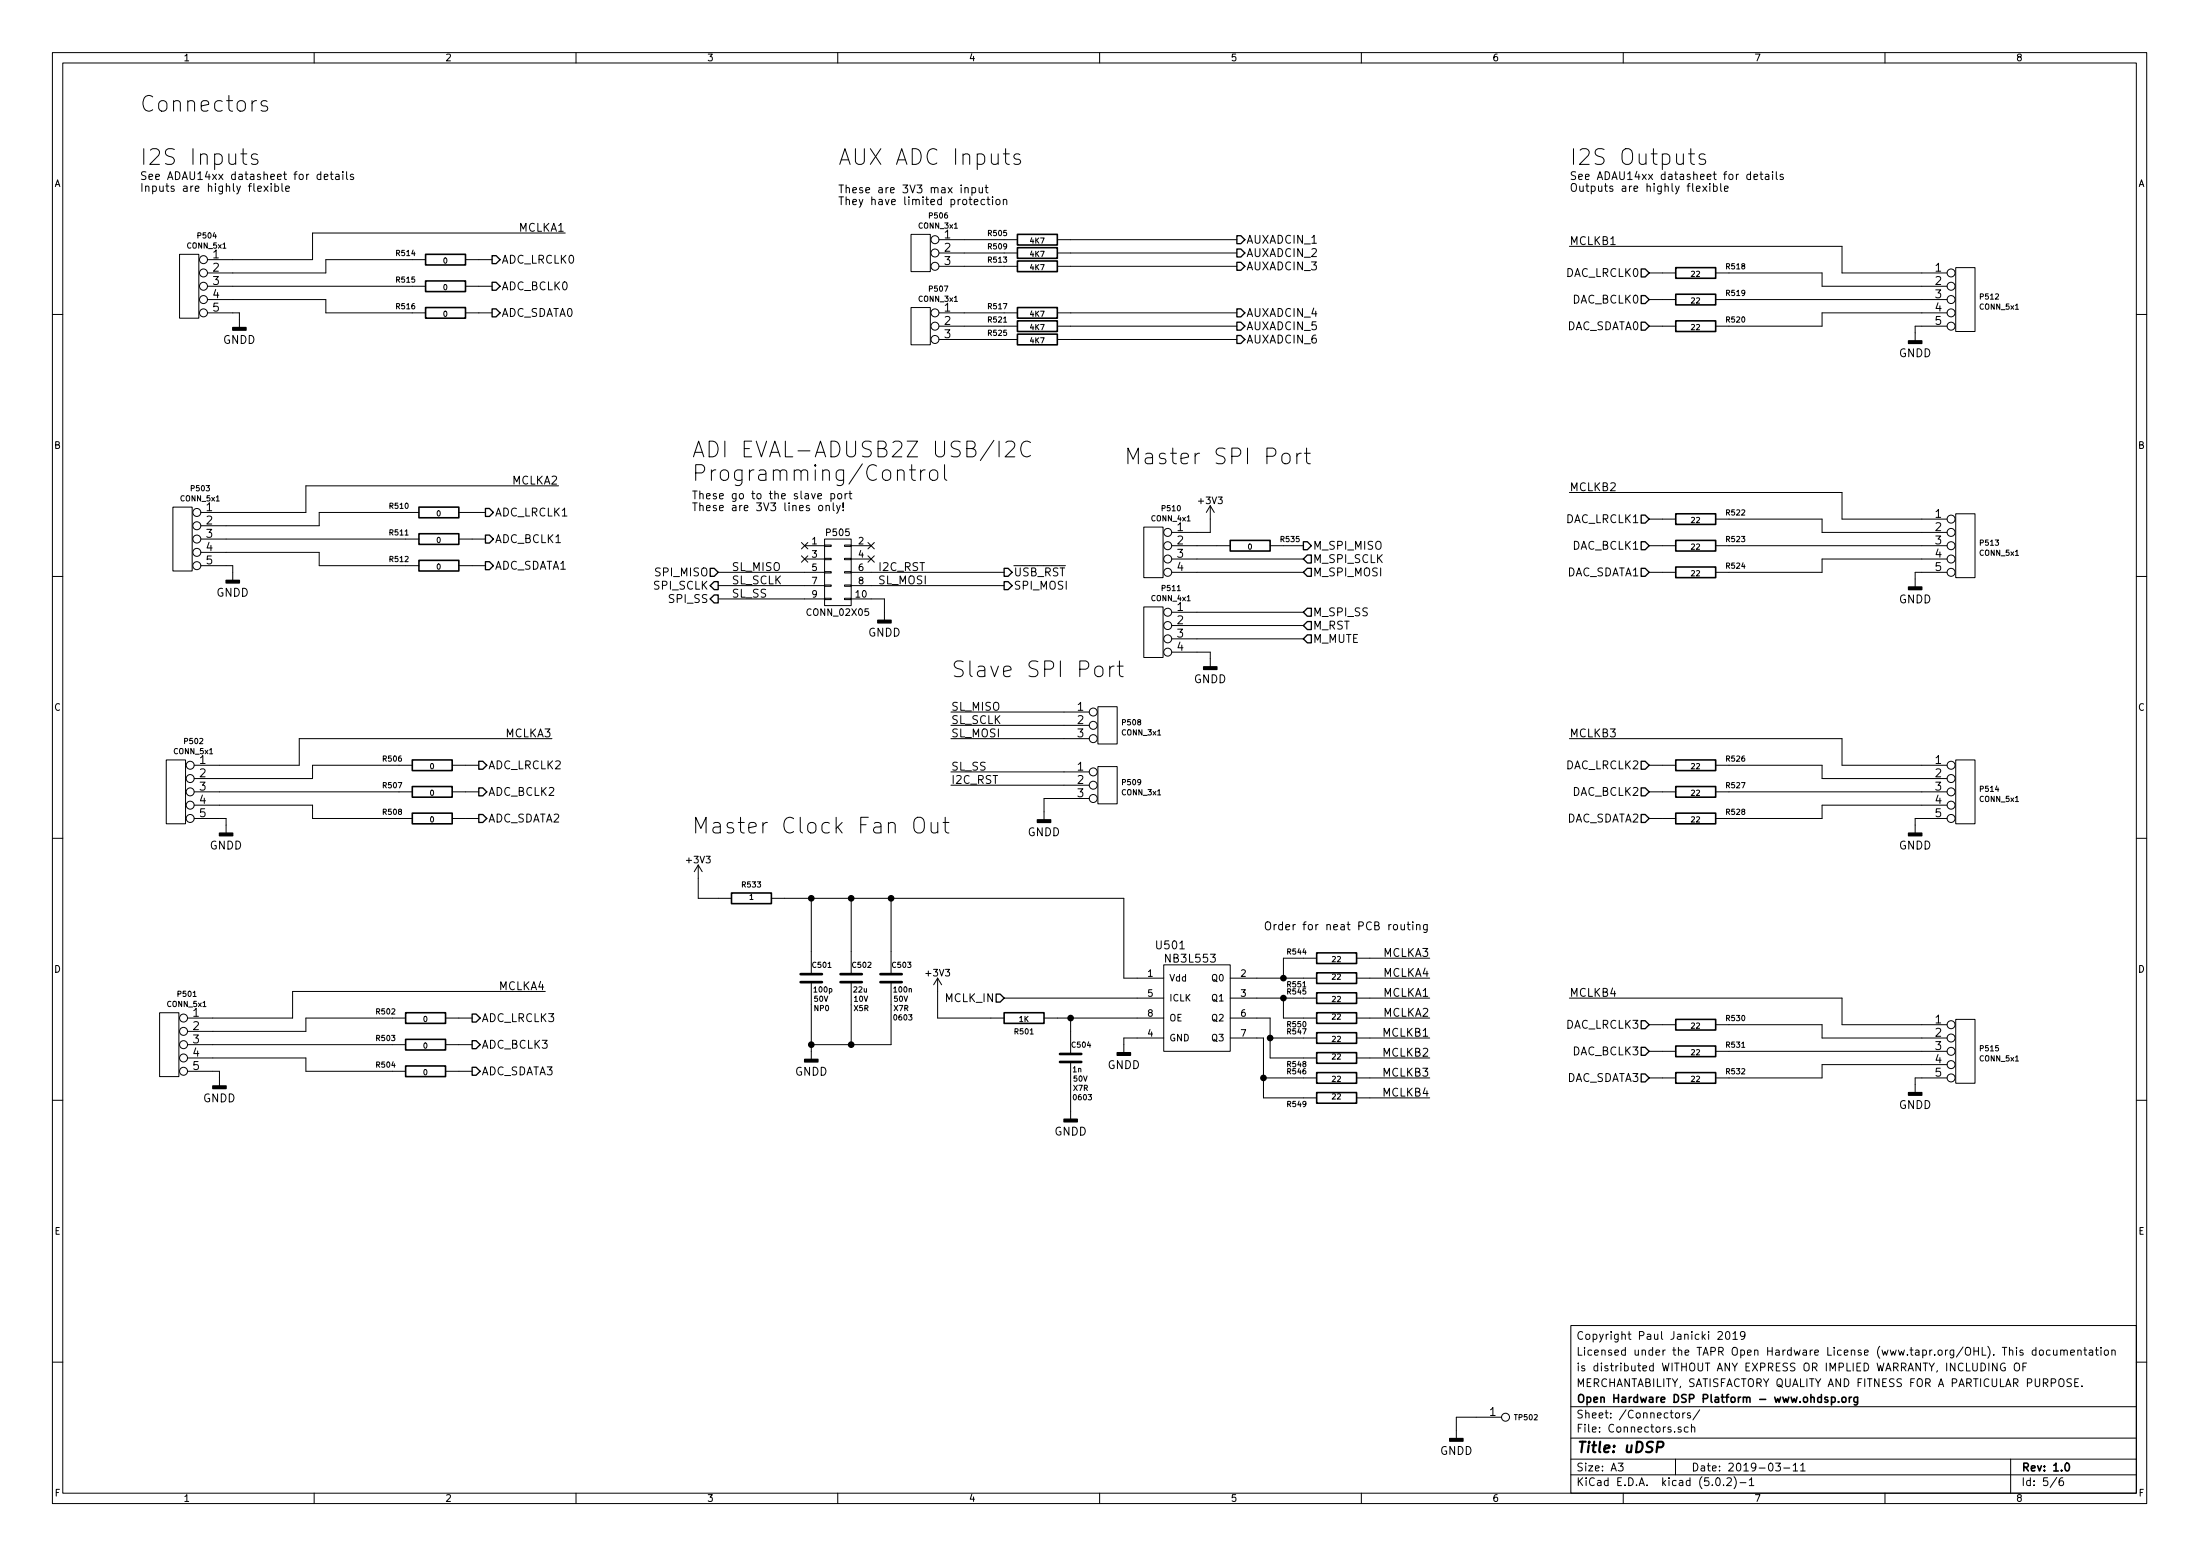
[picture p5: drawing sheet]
<svg xmlns="http://www.w3.org/2000/svg" width="420mm" height="297mm" viewBox="0 0 420 297" stroke-linecap="round" stroke-linejoin="round" font-family="sans-serif">
<g fill="none" stroke="#000" stroke-width=".19">
<path d="M10 10h400v277h-400zM12 12h396v273.1h-396zM51 19.4l-.7-.2-.3 .2-.1 .2 .1 .5 1 .3 .1 .2-.1 .5-.3 .1h-.6l-.2-.1M60 10v2M110 10v2M160 10v2M210 10v2M260 10v2M310 10v2M360 10v2M46 29.4h1.1M46.4 28.4v2.5l.2 .3 .5 .2"/>
<path d="M49.1 29.5a.7 .7 0 0 0-1.1 .3l.1 .4 1 .3 .2 .3-.2 .4-.3 .2h-.5l-.3-.2M49.2 36l.7-.1v-.3l-.5-.1-.2 .2 .1 .8h.6M50.4 35.5l.8 1M51.2 35.5l-.8 1M51.8 35v.2M51.8 35.5v1M52.5 35.6l.4-.1 .3 .3-.1 .7h-.6M52.5 35v1.5M53.8 35v1.3l.3 .2M54.6 36l.7-.1-.1-.3-.4-.1-.2 .2v.8h.6M61.3 33.3h-.5l-.2 .3 .1 .6h.6M61.3 32.8v1.5"/>
<path d="M61.9 33.8l.7-.2v-.3h-.5l-.2 .2 .1 .7h.6M63.1 33.3h.5M63.3 32.8v1.2l.3 .3M64.1 33.3h.6l.1 1M64.8 33.6l-.5 .1-.2 .2 .2 .4 .5-.1M65.5 32.8v.1M65.5 33.3v1M66.2 32.8v1.2l.2 .3M67.5 33.3a.36 .36 0 0 0-.6 .2l.1 .2 .6 .3-.3 .3-.4-.1M184.3 36l.2-.2 .3 .1 .1 .9M184.3 35.8v1M185.6 35.9l.5-.1 .2 .3-.1 .6h-.6"/>
<path d="M185.6 35.8v1.5M186.1 38.6l.7-.2-.1-.3h-.4l-.2 .2v.7h.6M187 35.8l.1 .9 .3 .1 .2-.1M187.6 35.8v1M188.1 38.1h-.5l-.2 .3 .1 .6h.6M188.1 35.8h.6M188.3 35.3v1.3l.4 .2M188.5 38.1h.6M188.7 37.6v1.2l.4 .3M189.6 37.6v.1M189.6 38.1v1M190.3 38.1h.4l.3 .3v.4l-.3 .3-.4-.1-.1-.2z"/>
<path d="M191.6 38.2l.1-.1a.36 .36 0 0 1 .6 .2v.8M191.6 29.4h1.2M191.6 38.1v1M192 28.4v2.5l.2 .3 .6 .2M194.8 29.5l-.7-.1-.5 .4 .2 .4 1 .3 .1 .3-.1 .4-.3 .2h-.6l-.3-.2M322.5 29.4h1.1M322.9 28.4v2.5l.1 .3 .6 .2M324 36l.7-.1-.1-.3-.4-.1-.2 .2 .1 .8h.5M325.2 35.5l.8 1M325.6 29.5l-.7-.1-.3 .1-.1 .3 .1 .4 1 .3 .2 .3-.2 .4-.3 .2h-.5l-.3-.2M326 35.5l-.8 1M326.5 35v.2"/>
<path d="M326.5 35.5v1M327.3 35.6l.4-.1 .3 .3-.2 .7h-.5M327.3 35v1.5M328.6 35v1.3l.2 .2M329.3 36l.7-.1v-.3l-.5-.1-.2 .2 .1 .8h.6M334.3 33.3h-.4l-.3 .3 .2 .6h.5M334.3 32.8v1.5M335 33.8l.7-.2-.1-.3h-.4l-.2 .2v.7h.6M336.1 33.3h.6M336.3 32.8v1.2l.4 .3M337.2 33.3h.5l.1 1M337.8 33.6l-.5 .1-.2 .2 .2 .4 .5-.1"/>
<path d="M338.5 32.8v.1M338.5 33.3v1M339.2 32.8v1.2l.3 .3M340.5 33.3a.36 .36 0 0 0-.5 .2v.2l.6 .3-.2 .3-.4-.1M34.3 48.6h3.7v12.1h-3.7zM39.6 59.7h6.1v2.8M39.6 57.2h22.6v2.5h19.1M39.6 54.6h41.7M81.3 49.6h-19.1v2.5h-22.6M88.9 59.7h5.1M88.9 54.6h5.1M88.9 49.6h5.1"/>
<path d="M107.9 44.5h-48.2v5.1h-20.1M174 44.7h3.7v7.2h-3.7zM174 58.7h3.7v7.1h-3.7zM179.3 59.7h15M179.3 50.8h15M179.3 48.3h15M179.3 45.8h15M201.9 59.7h34.3M201.9 50.8h34.3M201.9 48.3h34.3M201.9 45.8h34.3M299.7 47h52.1v5.1h20.1"/>
<path d="M315 52.1h5M315 57.2h5M327.7 52.1h20.3v2.5h23.9M327.7 57.2h44.2M371.9 59.7h-23.9v2.6h-20.3M373.5 51.1h3.7v12.2h-3.7zM10 60h2M179.3 62.3h15M179.3 64.8h15M201.9 62.3h34.3M201.9 64.8h34.3M315 62.3h5"/>
<path d="M371.9 62.3h-6.1v2.8M408 60h2M33 96.8h3.7v12.2h-3.7zM80 97.8h-19v2.6h-22.6M87.6 97.8h5.1M106.7 92.7h-48.3v5.1h-20M156.4 96.6l.2-.1 .4 .1 .1 .6-.1 .2-.4 .1-.2-.2zM157.8 96.6l.2-.1 .3 .1 .1 .9M157.8 96.5v1M158.7 94.3l.4-.1 .3 .3-.1 .7h-.6M158.7 94.2v1.5M159.1 96v1.3l.2 .2"/>
<path d="M159.8 96.5l.3 1M160 94.4l.2-.2 .4 .1 .2 .2-.2 .7h-.4l-.2-.1zM160.5 96.5l-.5 1.4-.2 .1M161 97.3v.2M161 96v.9M161.4 94.2v1M161.8 94.2l-.3 .1-.1 .2M162.3 93.7v1.3l.4 .2M173.7 89.7h1.1M174.1 88.7v2.6l.1 .3 .6 .1M175.8 89.7v2M176.7 89.7a.77 .77 0 0 0-.9 .6"/>
<path d="M177.7 90a.81 .81 0 0 1 .8-.3 .81 .81 0 0 1 .6 .6v.8a.81 .81 0 0 1-.8 .6 .81 .81 0 0 1-.8-.6v-.8zM180.4 88.7v2.6l.1 .3 .3 .1M190.8 84.2v3M192.1 84.5l.4-.3h.7a.8 .8 0 0 1 .4 1.3l-1.7 1.7h1.9M196.8 84.5a1.12 1.12 0 0 0-1.3-.2 1.12 1.12 0 0 0-.6 1.2 1.26 1.26 0 0 0 .4 1.3 1.26 1.26 0 0 0 1.3 .3l.2-.2M231.1 96.6v5h-7.3M231.1 96.6l-.7 1.2M231.1 96.6l.8 1.2M245 86.8a.81 .81 0 0 1 .8-.3 .81 .81 0 0 1 .6 .6v.8a.81 .81 0 0 1-.8 .7 .81 .81 0 0 1-.8-.7v-.8zM247.7 86.5v2M248.5 86.5a.77 .77 0 0 0-.8 .6M249.1 86.5h1.1"/>
<path d="M249.5 85.5v2.6l.2 .3 .5 .1M299.7 94h52.1v5.1h20.1M315 99.1h5M327.7 99.1h20.3v2.5h23.9M373.5 98.1h3.7v12.2h-3.7zM10 110h2M38.4 108h6v2.8M38.4 105.4h22.6v2.6h19M38.4 102.9h41.6M87.6 108h5.1M87.6 102.9h5.1M137.2 109.3h20.3"/>
<path d="M137.2 111.8h20.3M137.2 114.3h20.3M153.1 103.6l1.2 1.2M153.1 106.1l1.2 1.2M153.7 106.7h3.8M153.7 104.2h3.8M154.3 103.6l-1.2 1.2M154.3 106.1l-1.2 1.2M157.5 114.2h1.2v.3h-1.2zM157.5 111.7h1.2v.2h-1.2zM157.5 109.1h1.2v.3h-1.2zM157.5 106.6h1.2v.2h-1.2z"/>
<path d="M157.5 104h1.2v.3h-1.2zM157.5 102.9h5.1v12.7h-5.1zM161.3 114.2h1.3v.3h-1.3zM161.3 111.7h1.3v.2h-1.3zM161.3 109.1h1.3v.3h-1.3zM161.3 106.6h1.3v.2h-1.3zM161.3 104h1.3v.3h-1.3zM162.6 114.3h6.3v4.1M162.6 109.3h29.2M162.6 106.7h3.8M162.6 104.2h3.8M162.6 111.8h29.2"/>
<path d="M165.8 106.1l1.2 1.2M165.8 103.6l1.2 1.2M167 106.1l-1.2 1.2M167 103.6l-1.2 1.2M218.4 115.9h3.7v9.6h-3.7zM218.4 100.6h3.7v9.7h-3.7zM223.8 109.3h25.1M223.8 106.7h25.1M223.8 104.2h11.1M223.8 116.9h25.1M223.8 119.4h25.1M242.6 104.2h6.3"/>
<path d="M315 109.3h5M315 104.2h5M327.7 104.2h44.2M371.9 109.3h-6.1v2.8M371.9 106.7h-23.9v2.6h-20.3M408 110h2M181.6 135.9h26.4M181.6 138.5h26.4M209.2 127.4a.81 .81 0 0 1 .8-.3 .81 .81 0 0 1 .6 .6v.9a.81 .81 0 0 1-.7 .6 .81 .81 0 0 1-.8-.6v-.9zM209.7 134.9h3.7v7.1h-3.7zM211.9 127.2v2M212.8 127.2a.77 .77 0 0 0-.9 .5"/>
<path d="M213.4 127.2h1.1M213.8 126.2v2.5l.1 .3 .6 .2M223.8 122h25.1M223.8 124.5h7.3v2.8M31.7 145.1h3.7v12.2h-3.7zM37.1 156.2h6.1v2.8M37.1 153.7h22.6v2.5h19M37.1 151.2h41.6M78.7 146.1h-19v2.5h-22.6M86.4 146.1h5M86.4 156.2h5M86.4 151.2h5"/>
<path d="M105.4 141h-48.3v5.1h-20M174.7 156.4l.5-.4a1.02 1.02 0 0 1 1.3 1v1a1 1 0 0 1-1 1.1 1 1 0 0 1-1-1.1v-1zM177.8 157v1.6l.2 .3a.81 .81 0 0 0 1.1-.2M179.1 157v2M180.1 157h1.1M180.5 156v2.6l.2 .3 .5 .1M181.6 141h26.4M181.6 149.9h26.4M181.6 147.4h26.4M208 152.4h-8.6v4.1M209.7 146.3h3.7v7.2h-3.7zM299.7 141h52.1v5.1h20.1"/>
<path d="M315 146.1h5M315 156.2h5M315 151.2h5M327.7 146.1h20.3v2.5h23.9M327.7 151.2h44.2M371.9 156.2h-6.1v2.8M371.9 153.7h-23.9v2.5h-20.3M373.5 145.1h3.7v12.2h-3.7zM10 160h2M133.3 165.1v6.4h6.4M133.3 165.1l-.7 1.3M133.3 165.1l.8 1.3"/>
<path d="M147.3 171.5h67.3v15.2h7.6M154.9 171.5v14.5M162.6 171.5v14.5M170.2 171.5v14.5M267.6 176.5v.8a.37 .37 0 0 0 .3 .2 .37 .37 0 0 0 .3-.1M268.2 176.5v1M268.7 176.5h.6M268.9 176v1.3l.4 .2M269.8 176v.1M269.8 176.5v1M270.5 176.6h.1a.37 .37 0 0 1 .6 .1v.8M270.5 176.5v1"/>
<path d="M272.6 176.5v1.2l-.3 .3-.4-.1M272.6 176.6l-.5-.1-.2 .3 .1 .6h.6M408 160h2M30.5 193.3h3.7v12.2h-3.7zM35.8 199.4h41.7M77.5 194.3h-19.1v2.6h-22.6M85.1 194.3h5.1M85.1 199.4h5.1M104.1 189.3h-48.2v5h-20.1M154.9 187.5v14.7M162.6 187.5v11.9M170.2 187.5v11.9h-15.3"/>
<path d="M179.1 186.7v7.6h12.7M179.1 186.7l-.8 1.3M179.1 186.7l.7 1.3M191.8 190.5h30.4M199.4 194.3h22.8M204.5 194.3v6.9M222.2 184.2h12.7v16.5h-12.7zM222.2 198.2h-7.6v2.8M234.9 186.7h16.6M234.9 190.5h16.6M234.9 198.2h6.4v11.4h10.2M234.9 194.3h7.7v7.7h8.9"/>
<path d="M242.6 198.2h8.9M245.1 190.5v3.8h6.4M251.5 182.9h-6.4v3.8M259.1 186.7h13.9M259.1 190.5h13.9M259.1 198.2h13.9M259.1 194.3h13.9M259.1 182.9h13.9M299.7 190.5h52.1v5.1h20.1M315 195.6h5M327.7 195.6h20.3v2.6h23.9M373.5 194.6h3.7v12.2h-3.7z"/>
<path d="M10 210h2M35.8 204.5h6.1v2.8M35.8 202h22.6v2.5h19.1M85.1 204.5h5.1M204.5 202.7v11M241.3 205.8h10.2M259.1 205.8h13.9M259.1 202h13.9M259.1 209.6h13.9M315 205.8h5M315 200.7h5M327.7 200.7h44.2"/>
<path d="M371.9 205.8h-6.1v2.8M371.9 203.2h-23.9v2.6h-20.3M408 210h2M300 253h108v32.1h-108zM328.1 254.3l.6-.1 .3 .4-1 1.1h1M329.7 254.3l.2-.1a.86 .86 0 0 1 .1 1.5l-.4-.3-.1-.6zM331 254.6l.4-.4v1.5M331 255.7h.8M333.2 254.8l-.3 .3h-.2l-.3-.3 .1-.5 .4-.1 .3 .1a1.13 1.13 0 0 1-.3 1.3l-.4 .1M388.8 257.8l-.4-.1-.3 .3 .1 .6 .2 .1 .4-.1M388.8 257.2v1.5M389.5 257.8l.3-.1 .4 .1v.8l-.2 .1-.5-.1z"/>
<path d="M391.5 257.8l-.4-.1-.3 .3 .2 .6h.5M392.2 257.7v.8a.39 .39 0 0 0 .6 .1M392.8 257.7v1M393.5 257.8h.1a.37 .37 0 0 1 .6 .1v.8M393.5 257.7v1M394.2 257.9l.2-.2 .3 .1 .1 .9M395.5 258.2l.7-.1-.1-.3-.4-.1-.2 .2v.7h.6M396.8 257.8l.2-.1 .4 .1 .1 .9M396.8 257.7v1M398 257.7h.5M398.2 257.2v1.3l.3 .2M399 257.8h.6l.1 .9"/>
<path d="M399.7 258.1l-.5 .1-.2 .2 .2 .3 .5-.1M400.2 257.7h.5M400.4 257.2v1.3l.3 .2M401.2 257.2v.2M401.2 257.7v1M402 257.8l.2-.1 .4 .1 .1 .6-.2 .2-.3 .1-.2-.1zM403.3 257.8h.1a.37 .37 0 0 1 .6 .1v.8M403.3 257.7v1M10 260h2M286.8 270.5h-8.7v4.1M300 278.5h108M300 274.5h108"/>
<path d="M300 268.5h108M309 279.3h1l-.5 .6 .4 .1v.7l-.2 .1-.7-.1M320 278.5v3M320 269.8l.2-.1 .5 .1v.8l-.2 .1-.5-.1zM321 272.5l-.3-.1-.2 .2v.2l.5 .2v.3h-.5M321.4 269.7v1M321.8 269.7l-.4 .3M322.4 272.5l-.4-.1-.3 .3v.6l.3 .1 .4-.1M322.8 269.8l-.3-.1-.3 .2 .1 .2 .5 .2v.3h-.6M323 272.5l.2-.1 .4 .1 .1 .9M323 271.9v1.5M324.6 269.1l-1.3 2"/>
<path d="M339.1 279.3h.9l-.5 .6 .5 .1v.7l-.2 .1-.7-.1M342.5 279.7l.4-.4v1.5M343.9 279.7l.4-.4v1.5M381.4 260.2v1.5l-.9-1.5v1.5M382.9 260.3a.69 .69 0 0 0-.9 .7 .69 .69 0 0 0 1 .6v-.5h-.3M384 278.5v6.6M384.8 260.4l.2-.2a.53 .53 0 0 1 .7 .5v.5a.51 .51 0 0 1-.8 .4 1.05 1.05 0 0 1-.1-1.2zM386.3 260.9h.5M387 260.2h-.7v1.5M395.6 263.3l-.6-.1-.3 .3 .1 .3 .7 .3v.5l-.2 .1-.6-.1M396.2 263.9h.5M397 263.2h-.8v1.5h.8"/>
<path d="M397.6 264.6v.1M408 260h2M60 285.1v1.9M110 285.1v1.9M160 285.1v1.9M210 285.1v1.9M260 285.1v1.9M300 281.5h108M310 285.1v1.9M327.8 282.3l.2-.2a.86 .86 0 0 1 .2 1.5 .79 .79 0 0 1-.4-1.3zM329.2 283.5v.1M329.8 282.3l.6-.2 .2 .2 .1 .2-1 1.1h1"/>
<path d="M331.2 281.9a1.71 1.71 0 0 1 0 2.3M332.3 283h1.2M334.1 282.5l.4-.4v1.5M334.1 283.6h.8M340.7 280.2h1.1M342.5 280.8h.8M343.9 280.8h.9M360 285.1v1.9M392.8 282l-1.3 2M394 282.1l-.5 .1a.96 .96 0 0 0 0 1.4l.5-.1 .1-.5-.3-.3h-.4l-.2 .3"/>
<circle cx="38.9" cy="57.2" r=".76"/>
<circle cx="38.9" cy="49.6" r=".76"/>
<circle cx="38.9" cy="59.7" r=".76"/>
<circle cx="38.9" cy="52.1" r=".76"/>
<circle cx="38.9" cy="54.6" r=".76"/>
<circle cx="178.6" cy="45.8" r=".76"/>
<circle cx="178.6" cy="59.7" r=".76"/>
<circle cx="178.6" cy="50.8" r=".76"/>
<circle cx="178.6" cy="48.3" r=".76"/>
<circle cx="372.6" cy="52.1" r=".76"/>
<circle cx="372.6" cy="59.7" r=".76"/>
<circle cx="372.6" cy="54.6" r=".76"/>
<circle cx="372.6" cy="57.2" r=".76"/>
<circle cx="178.6" cy="64.8" r=".76"/>
<circle cx="178.6" cy="62.3" r=".76"/>
<circle cx="372.6" cy="62.3" r=".76"/>
<circle cx="37.6" cy="97.8" r=".76"/>
<circle cx="372.6" cy="99.1" r=".76"/>
<circle cx="37.6" cy="102.9" r=".76"/>
<circle cx="37.6" cy="108" r=".76"/>
<circle cx="37.6" cy="105.4" r=".76"/>
<circle cx="37.6" cy="100.4" r=".76"/>
<circle cx="223" cy="106.7" r=".76"/>
<circle cx="223" cy="116.9" r=".76"/>
<circle cx="223" cy="119.4" r=".76"/>
<circle cx="223" cy="109.3" r=".76"/>
<circle cx="223" cy="104.2" r=".76"/>
<circle cx="223" cy="101.6" r=".76"/>
<circle cx="372.6" cy="109.3" r=".76"/>
<circle cx="372.6" cy="101.6" r=".76"/>
<circle cx="372.6" cy="104.2" r=".76"/>
<circle cx="372.6" cy="106.7" r=".76"/>
<circle cx="208.8" cy="138.5" r=".76"/>
<circle cx="208.8" cy="135.9" r=".76"/>
<circle cx="223" cy="122" r=".76"/>
<circle cx="223" cy="124.5" r=".76"/>
<circle cx="36.3" cy="146.1" r=".76"/>
<circle cx="36.3" cy="151.2" r=".76"/>
<circle cx="36.3" cy="148.6" r=".76"/>
<circle cx="36.3" cy="153.7" r=".76"/>
<circle cx="36.3" cy="156.2" r=".76"/>
<circle cx="208.8" cy="141" r=".76"/>
<circle cx="208.8" cy="152.4" r=".76"/>
<circle cx="208.8" cy="147.4" r=".76"/>
<circle cx="208.8" cy="149.9" r=".76"/>
<circle cx="372.6" cy="146.1" r=".76"/>
<circle cx="372.6" cy="151.2" r=".76"/>
<circle cx="372.6" cy="156.2" r=".76"/>
<circle cx="372.6" cy="148.6" r=".76"/>
<circle cx="372.6" cy="153.7" r=".76"/>
<circle cx="35.1" cy="196.9" r=".76"/>
<circle cx="35.1" cy="199.4" r=".76"/>
<circle cx="35.1" cy="194.3" r=".76"/>
<circle cx="372.6" cy="198.2" r=".76"/>
<circle cx="372.6" cy="195.6" r=".76"/>
<circle cx="35.1" cy="202" r=".76"/>
<circle cx="35.1" cy="204.5" r=".76"/>
<circle cx="372.6" cy="205.8" r=".76"/>
<circle cx="372.6" cy="203.2" r=".76"/>
<circle cx="372.6" cy="200.7" r=".76"/>
<circle cx="287.5" cy="270.5" r=".76"/>
</g>
<g fill="none" stroke="#000" stroke-width=".3">
<path d="M81.3 48.6h7.6v2h-7.6zM81.3 53.6h7.6v2.1h-7.6zM81.3 58.7h7.6v2h-7.6zM194.3 44.7h7.6v2.1h-7.6zM194.3 47.3h7.6v2h-7.6zM194.3 49.8h7.6v2.1h-7.6zM194.3 58.7h7.6v2h-7.6zM320 56.2h7.7v2h-7.7zM320 51.1h7.7v2h-7.7zM194.3 61.3h7.6v2h-7.6zM194.3 63.8h7.6v2h-7.6zM320 61.3h7.7v2h-7.7z"/>
<path d="M80 96.8h7.6v2h-7.6zM320 98.1h7.7v2h-7.7zM80 101.9h7.6v2h-7.6zM80 107h7.6v2h-7.6zM234.9 103.2h7.7v2h-7.7zM320 108.2h7.7v2.1h-7.7zM320 103.2h7.7v2h-7.7zM78.7 145.1h7.7v2h-7.7zM78.7 150.2h7.7v2h-7.7zM78.7 155.2h7.7v2.1h-7.7zM320 155.2h7.7v2.1h-7.7zM320 150.2h7.7v2h-7.7z"/>
<path d="M320 145.1h7.7v2h-7.7zM139.7 170.5h7.6v2h-7.6zM77.5 193.3h7.6v2.1h-7.6zM77.5 198.4h7.6v2h-7.6zM191.8 193.3h7.6v2.1h-7.6zM251.5 181.9h7.6v2h-7.6zM251.5 189.5h7.6v2.1h-7.6zM251.5 197.1h7.6v2.1h-7.6zM251.5 193.3h7.6v2.1h-7.6zM251.5 185.7h7.6v2h-7.6zM320 199.7h7.7v2h-7.7zM320 194.6h7.7v2h-7.7z"/>
<path d="M77.5 203.5h7.6v2h-7.6zM251.5 204.8h7.6v2h-7.6zM251.5 201h7.6v2h-7.6zM251.5 208.6h7.6v2h-7.6zM320 204.8h7.7v2h-7.7zM349 266.8l-.3-.1-.2 .2 .1 .2 .4 .2v.3h-.5M349.8 266.8l.4-.1 .3 .3-.1 .6-.2 .1-.4-.1M349.8 266.7v1.5M351.1 267.6v.1M351.8 266.8l.2-.1 .5 .1 .1 .6-.2 .2-.4 .1-.2-.1zM353.2 266.7v1M353.6 266.7l-.4 .3"/>
<path d="M354.8 266.7v1.2l-.3 .3-.4-.1M354.8 266.8l-.5-.1-.2 .3v.6l.2 .1 .5-.1M394.5 279.5l.2-.2a.81 .81 0 0 1 .6 .6 .81 .81 0 0 1-.3 .8l-.1 .1a.79 .79 0 0 1-.4-1.3z"/>
</g>
<path d="M316.5 276.3h.7a.58 .58 0 0 0 .5-.5 .58 .58 0 0 0-.3-.6h-.8l-.2 2" fill="none" stroke="#000" stroke-width=".41"/>
<g fill="none" stroke="#000" stroke-width=".25">
<path d="M94 48.8h.7l.8 .8-.8 .7h-.7zM94 53.9h.7l.8 .7-.8 .8h-.7zM94 59h.7l.8 .7-.8 .8h-.7zM236.2 59h.8l.7 .7-.7 .8h-.8zM236.2 50.1h.8l.7 .7-.7 .8h-.8zM236.2 47.5h.8l.7 .8-.7 .8h-.8zM236.2 45h.8l.7 .8-.7 .7h-.8zM313.4 51.3h.8l.8 .8-.8 .8h-.8zM313.4 56.4h.8l.8 .8-.8 .7h-.8zM236.2 64h.8l.7 .8-.7 .8h-.8zM236.2 61.5h.8l.7 .8-.7 .7h-.8zM313.4 61.5h.8l.8 .8-.8 .7h-.8z"/>
<path d="M92.7 97.1h.8l.7 .7-.7 .8h-.8zM313.4 98.3h.8l.8 .8-.8 .8h-.8zM92.7 102.1h.8l.7 .8-.7 .8h-.8zM92.7 107.2h.8l.7 .8-.7 .7h-.8zM135.6 108.5h.8l.8 .8-.8 .7h-.8zM135.6 111.8l.8-.8h.8v1.6h-.8zM136.4 113.6h.8v1.5h-.8l-.8-.8zM191.8 108.5h.7l.8 .8-.8 .7h-.7zM191.8 111h.7l.8 .8-.8 .8h-.7zM248.9 103.4h.8l.7 .8-.7 .7h-.8zM248.9 109.3l.8-.8h.7v1.5h-.7zM249.7 106h.7v1.5h-.7l-.8-.8z"/>
<path d="M249.7 116.1h.7v1.5h-.7l-.8-.7zM249.7 118.7h.7v1.5h-.7l-.8-.8zM313.4 103.4h.8l.8 .8-.8 .7h-.8zM313.4 108.5h.8l.8 .8-.8 .7h-.8zM249.7 121.2h.7v1.5h-.7l-.8-.7zM91.4 145.3h.8l.8 .8-.8 .7h-.8zM91.4 150.4h.8l.8 .8-.8 .7h-.8zM91.4 155.5h.8l.8 .7-.8 .8h-.8zM313.4 145.3h.8l.8 .8-.8 .7h-.8zM313.4 150.4h.8l.8 .8-.8 .7h-.8zM313.4 155.5h.8l.8 .7-.8 .8h-.8zM90.2 193.6h.7l.8 .7-.8 .8h-.7z"/>
<path d="M90.2 198.7h.7l.8 .7-.8 .8h-.7zM190.2 189.8h.8l.8 .7-.8 .8h-.8zM313.4 194.9h.8l.8 .7-.8 .8h-.8zM313.4 199.9h.8l.8 .8-.8 .8h-.8zM90.2 203.7h.7l.8 .8-.8 .8h-.7zM313.4 205h.8l.8 .8-.8 .7h-.8z"/>
</g>
<g fill="#000" stroke="#000" stroke-width=".25">
<path d="M44.4 62.5h2.6v.5h-2.6zM364.5 65.1h2.5v.5h-2.5zM43.2 110.8h2.5v.5h-2.5zM167.6 118.4h2.6v.5h-2.6zM364.5 112.1h2.5v.5h-2.5zM229.9 127.3h2.5v.5h-2.5zM41.9 159h2.5v.5h-2.5zM198.1 156.5h2.6v.5h-2.6zM364.5 159h2.5v.5h-2.5zM40.6 207.3h2.6v.5h-2.6zM153.7 202.2h2.5v.5h-2.5zM203.2 213.7h2.5v.5h-2.5z"/>
<path d="M213.4 201h2.5v.5h-2.5zM364.5 208.6h2.5v.5h-2.5zM276.9 274.6h2.5v.5h-2.5z"/>
<circle cx="154.9" cy="171.5" r=".51"/>
<circle cx="162.6" cy="171.5" r=".51"/>
<circle cx="170.2" cy="171.5" r=".51"/>
<circle cx="154.9" cy="199.4" r=".51"/>
<circle cx="162.6" cy="199.4" r=".51"/>
<circle cx="204.5" cy="194.3" r=".51"/>
<circle cx="242.6" cy="198.2" r=".51"/>
<circle cx="245.1" cy="190.5" r=".51"/>
<circle cx="245.1" cy="186.7" r=".51"/>
<circle cx="241.3" cy="205.8" r=".51"/>
</g>
<path d="M152.9 187.5h4.1M152.9 186h4.1M160.5 187.5h4.1M160.5 186h4.1M168.1 187.5h4.1M168.1 186h4.1M202.4 202.7h4.1M202.4 201.2h4.1" fill="none" stroke="#000" stroke-width=".51"/>
<g font-size="4.2">
<text x="26.7" y="21.4">Connectors</text>
<text x="26.7" y="31.5">I2S Inputs</text>
<text x="160" y="31.5">AUX ADC Inputs</text>
<text x="299.7" y="31.5">I2S Outputs</text>
<text x="132.1" y="87.4">ADI EVAL-ADUSB2Z USB/I2C</text>
<text x="214.6" y="88.7">Master SPI Port</text>
<text x="132.1" y="91.9">Programming/Control</text>
<text x="181.6" y="129.3">Slave SPI Port</text>
<text x="132.1" y="159.2">Master Clock Fan Out</text>
</g>
<text font-size="2.8" x="301" y="277.3">Title: uDSP</text>
<g font-size="2.1">
<text x="26.7" y="34.4">See ADAU14xx datasheet for details</text>
<text x="299.7" y="34.4">See ADAU14xx datasheet for details</text>
<text x="26.7" y="36.6">Inputs are highly flexible</text>
<text x="160" y="36.9">These are 3V3 max input</text>
<text x="160" y="39.2">They have limited protection</text>
<text x="299.7" y="36.6">Outputs are highly flexible</text>
<text x="99.1" y="44.2">MCLKA1</text>
<text x="180.4" y="45.5">1</text>
<text x="238" y="46.5">AUXADCIN_1</text>
<text x="299.7" y="46.8">MCLKB1</text>
<text x="40.7" y="49.3">1</text>
<text x="40.7" y="51.9">2</text>
<text x="95.8" y="50.3">ADC_LRCLK0</text>
<text x="180.4" y="48">2</text>
<text x="180.4" y="50.6">3</text>
<text x="238" y="51.6">AUXADCIN_3</text>
<text x="238" y="49.1">AUXADCIN_2</text>
<text x="299" y="52.9">DAC_LRCLK0</text>
<text x="369.6" y="51.9">1</text>
<text x="40.7" y="54.4">3</text>
<text x="40.7" y="56.9">4</text>
<text x="40.7" y="59.5">5</text>
<text x="95.8" y="55.4">ADC_BCLK0</text>
<text x="180.4" y="59.5">1</text>
<text x="300.3" y="57.9">DAC_BCLK0</text>
<text x="369.6" y="54.4">2</text>
<text x="369.6" y="56.9">3</text>
<text x="369.6" y="59.5">4</text>
<text x="42.6" y="65.6">GNDD</text>
<text x="95.8" y="60.5">ADC_SDATA0</text>
<text x="180.4" y="62">2</text>
<text x="180.4" y="64.6">3</text>
<text x="238" y="65.6">AUXADCIN_6</text>
<text x="238" y="63">AUXADCIN_5</text>
<text x="238" y="60.5">AUXADCIN_4</text>
<text x="298.9" y="63">DAC_SDATA0</text>
<text x="369.6" y="62">5</text>
<text x="362.6" y="68.2">GNDD</text>
<text x="97.8" y="92.5">MCLKA2</text>
<text x="132.1" y="95.3">These go to the slave port</text>
<text x="299.7" y="93.8">MCLKB2</text>
<text x="39.4" y="97.6">1</text>
<text x="39.4" y="100.1">2</text>
<text x="94.5" y="98.6">ADC_LRCLK1</text>
<text x="132.1" y="97.6">These are 3V3 lines only!</text>
<text x="224.8" y="101.4">1</text>
<text x="299" y="99.9">DAC_LRCLK1</text>
<text x="369.6" y="98.8">1</text>
<text x="369.6" y="101.4">2</text>
<text x="39.4" y="102.7">3</text>
<text x="39.4" y="105.2">4</text>
<text x="39.4" y="107.7">5</text>
<text x="94.5" y="103.7">ADC_BCLK1</text>
<text x="224.8" y="103.9">2</text>
<text x="224.8" y="106.5">3</text>
<text x="250.7" y="104.9">M_SPI_MISO</text>
<text x="250.7" y="107.5">M_SPI_SCLK</text>
<text x="300.3" y="104.9">DAC_BCLK1</text>
<text x="369.6" y="103.9">3</text>
<text x="369.6" y="106.5">4</text>
<text x="41.3" y="113.9">GNDD</text>
<text x="94.5" y="108.7">ADC_SDATA1</text>
<text x="125" y="112.6">SPI_SCLK</text>
<text x="125.3" y="110">SPI_MISO</text>
<text x="139.7" y="109">SL_MISO</text>
<text x="139.7" y="111.5">SL_SCLK</text>
<text x="167.6" y="109">I2C_RST</text>
<text x="167.6" y="111.5">SL_MOSI</text>
<text x="193.5" y="110">USB_RST</text>
<text x="193.5" y="112.6">SPI_MOSI</text>
<text x="224.8" y="109">4</text>
<text x="250.7" y="110">M_SPI_MOSI</text>
<text x="298.9" y="110">DAC_SDATA1</text>
<text x="369.6" y="109">5</text>
<text x="127.9" y="115.1">SPI_SS</text>
<text x="139.7" y="114.1">SL_SS</text>
<text x="224.8" y="116.6">1</text>
<text x="224.8" y="119.2">2</text>
<text x="250.7" y="117.6">M_SPI_SS</text>
<text x="362.6" y="115.2">GNDD</text>
<text x="165.8" y="121.5">GNDD</text>
<text x="224.8" y="121.7">3</text>
<text x="224.8" y="124.2">4</text>
<text x="250.7" y="122.7">M_MUTE</text>
<text x="250.7" y="120.2">M_RST</text>
<text x="228" y="130.4">GNDD</text>
<text x="181.6" y="135.7">SL_MISO</text>
<text x="205.8" y="135.7">1</text>
<text x="96.6" y="140.8">MCLKA3</text>
<text x="181.6" y="138.2">SL_SCLK</text>
<text x="181.6" y="140.8">SL_MOSI</text>
<text x="205.8" y="138.2">2</text>
<text x="205.8" y="140.8">3</text>
<text x="299.7" y="140.8">MCLKB3</text>
<text x="38.2" y="145.8">1</text>
<text x="38.2" y="148.4">2</text>
<text x="93.2" y="146.8">ADC_LRCLK2</text>
<text x="181.6" y="147.1">SL_SS</text>
<text x="181.6" y="149.6">I2C_RST</text>
<text x="205.8" y="147.1">1</text>
<text x="205.8" y="149.6">2</text>
<text x="299" y="146.8">DAC_LRCLK2</text>
<text x="369.6" y="145.8">1</text>
<text x="369.6" y="148.4">2</text>
<text x="38.2" y="150.9">3</text>
<text x="38.2" y="153.5">4</text>
<text x="38.2" y="156">5</text>
<text x="93.2" y="151.9">ADC_BCLK2</text>
<text x="205.8" y="152.2">3</text>
<text x="300.3" y="151.9">DAC_BCLK2</text>
<text x="369.6" y="150.9">3</text>
<text x="369.6" y="153.5">4</text>
<text x="369.6" y="156">5</text>
<text x="93.2" y="157">ADC_SDATA2</text>
<text x="196.2" y="159.6">GNDD</text>
<text x="298.9" y="157">DAC_SDATA2</text>
<text x="40" y="162.2">GNDD</text>
<text x="362.6" y="162.2">GNDD</text>
<text x="241.3" y="177.6">Order for neat PCB routing</text>
<text x="221" y="181.2">U501</text>
<text x="222.8" y="183.8">NB3L553</text>
<text x="264.2" y="182.7">MCLKA3</text>
<text x="95.3" y="189">MCLKA4</text>
<text x="180.6" y="191.3">MCLK_IN</text>
<text x="264.2" y="190.3">MCLKA1</text>
<text x="264.2" y="186.5">MCLKA4</text>
<text x="299.7" y="190.3">MCLKB4</text>
<text x="36.9" y="194.1">1</text>
<text x="36.9" y="196.6">2</text>
<text x="91.9" y="195.1">ADC_LRCLK3</text>
<text x="264.2" y="194.1">MCLKA2</text>
<text x="264.2" y="197.9">MCLKB1</text>
<text x="299" y="196.4">DAC_LRCLK3</text>
<text x="369.6" y="195.4">1</text>
<text x="369.6" y="197.9">2</text>
<text x="36.9" y="199.2">3</text>
<text x="36.9" y="201.7">4</text>
<text x="91.9" y="200.2">ADC_BCLK3</text>
<text x="264.2" y="201.7">MCLKB2</text>
<text x="300.3" y="201.5">DAC_BCLK3</text>
<text x="369.6" y="200.4">3</text>
<text x="369.6" y="203">4</text>
<text x="36.9" y="204.3">5</text>
<text x="91.9" y="205.3">ADC_SDATA3</text>
<text x="151.8" y="205.3">GNDD</text>
<text x="211.5" y="204.1">GNDD</text>
<text x="264.2" y="209.3">MCLKB4</text>
<text x="264.2" y="205.5">MCLKB3</text>
<text x="298.9" y="206.5">DAC_SDATA3</text>
<text x="369.6" y="205.5">5</text>
<text x="38.8" y="210.4">GNDD</text>
<text x="362.6" y="211.7">GNDD</text>
<text x="201.3" y="216.8">GNDD</text>
<text x="301" y="255.8">Copyright Paul Janicki 2019</text>
<text x="301" y="261.8">is distributed WITHOUT ANY EXPRESS OR IMPLIED WARRANTY, INCLUDING OF</text>
<text x="301" y="258.8">Licensed under the TAPR Open Hardware License (www.tapr.org/OHL). This documentation</text>
<text x="301" y="267.8">Open Hardware DSP Platform - www.ohdsp.org</text>
<text x="301" y="264.8">MERCHANTABILITY, SATISFACTORY QUALITY AND FITNESS FOR A PARTICULAR PURPOSE.</text>
<text x="284.5" y="270.3">1</text>
<text x="301" y="273.5">File: Connectors.sch</text>
<text x="301" y="270.8">Sheet: /Connectors/</text>
<text x="275" y="277.7">GNDD</text>
<text x="301" y="280.9">Size: A3</text>
<text x="323" y="280.9">Date: 2019-03-11</text>
<text x="386" y="280.9">Rev: 1.0</text>
<text x="301" y="283.7">KiCad E.D.A. kicad (5.0.2)-1</text>
<text x="386" y="283.7">Id: 5/6</text>
</g>
<g font-size="1.8">
<text x="35" y="11.7">1</text>
<text x="85" y="11.7">2</text>
<text x="135" y="11.7">3</text>
<text x="185" y="11.7">4</text>
<text x="235" y="11.7">5</text>
<text x="285" y="11.7">6</text>
<text x="335" y="11.7">7</text>
<text x="385" y="11.7">8</text>
<text x="10.4" y="35.7">A</text>
<text x="408.4" y="35.7">A</text>
<text x="10.4" y="85.7">B</text>
<text x="408.4" y="85.7">B</text>
<text x="229.1" y="96.2">+3V3</text>
<text x="155.1" y="103.9">1</text>
<text x="155.1" y="106.5">3</text>
<text x="158" y="102.3">P505</text>
<text x="164" y="103.9">2</text>
<text x="164" y="106.5">4</text>
<text x="155.1" y="109">5</text>
<text x="155.1" y="111.5">7</text>
<text x="164" y="109">6</text>
<text x="164" y="111.5">8</text>
<text x="154.4" y="117.6">CONN_02X05</text>
<text x="155.1" y="114.1">9</text>
<text x="163.5" y="114.1">10</text>
<text x="10.4" y="135.7">C</text>
<text x="408.4" y="135.7">C</text>
<text x="131.3" y="164.8">+3V3</text>
<text x="10.4" y="185.7">D</text>
<text x="408.4" y="185.7">D</text>
<text x="177" y="186.4">+3V3</text>
<text x="219.2" y="186.5">1</text>
<text x="219.2" y="190.3">5</text>
<text x="223.3" y="187.4">Vdd</text>
<text x="223.3" y="191.2">ICLK</text>
<text x="231.6" y="187.4">Q0</text>
<text x="231.6" y="191.2">Q1</text>
<text x="237" y="186.5">2</text>
<text x="237" y="190.3">3</text>
<text x="219.2" y="197.9">4</text>
<text x="219.2" y="194.1">8</text>
<text x="223.3" y="195">OE</text>
<text x="231.6" y="195">Q2</text>
<text x="237" y="194.1">6</text>
<text x="237" y="197.9">7</text>
<text x="223.3" y="198.8">GND</text>
<text x="231.6" y="198.8">Q3</text>
<text x="10.4" y="235.7">E</text>
<text x="408.4" y="235.7">E</text>
<text x="10.5" y="285.7">F</text>
<text x="35" y="286.7">1</text>
<text x="85" y="286.7">2</text>
<text x="135" y="286.7">3</text>
<text x="185" y="286.7">4</text>
<text x="235" y="286.7">5</text>
<text x="285" y="286.7">6</text>
<text x="335" y="286.7">7</text>
<text x="385" y="286.7">8</text>
<text x="408.5" y="285.7">F</text>
</g>
<g font-size="1.4">
<text x="177.6" y="41.7">P506</text>
<text x="35.8" y="47.4">CONN_5x1</text>
<text x="37.9" y="45.5">P504</text>
<text x="175.5" y="43.6">CONN_3x1</text>
<text x="188.8" y="45">R505</text>
<text x="188.8" y="47.6">R509</text>
<text x="196.8" y="46.5">4K7</text>
<text x="75.8" y="48.9">R514</text>
<text x="75.8" y="53.9">R515</text>
<text x="84.7" y="50.3">0</text>
<text x="188.8" y="50.1">R513</text>
<text x="196.8" y="49">4K7</text>
<text x="196.8" y="51.6">4K7</text>
<text x="323" y="52.8">22</text>
<text x="329.8" y="51.4">R518</text>
<text x="75.8" y="59">R516</text>
<text x="84.7" y="55.4">0</text>
<text x="175.5" y="57.6">CONN_3x1</text>
<text x="177.6" y="55.7">P507</text>
<text x="188.8" y="59">R517</text>
<text x="323" y="57.9">22</text>
<text x="329.8" y="56.5">R519</text>
<text x="378.2" y="59.1">CONN_5x1</text>
<text x="378.3" y="57.2">P512</text>
<text x="84.7" y="60.5">0</text>
<text x="188.8" y="61.6">R521</text>
<text x="188.8" y="64.1">R525</text>
<text x="196.8" y="60.5">4K7</text>
<text x="196.8" y="63">4K7</text>
<text x="196.8" y="65.5">4K7</text>
<text x="323" y="63">22</text>
<text x="329.8" y="61.6">R520</text>
<text x="34.6" y="95.7">CONN_5x1</text>
<text x="36.6" y="93.8">P503</text>
<text x="74.5" y="97.1">R510</text>
<text x="83.4" y="98.6">0</text>
<text x="220" y="99.5">CONN_4x1</text>
<text x="222" y="97.6">P510</text>
<text x="323" y="99.8">22</text>
<text x="329.8" y="98.4">R522</text>
<text x="74.5" y="102.2">R511</text>
<text x="74.5" y="107.3">R512</text>
<text x="83.4" y="103.6">0</text>
<text x="238.4" y="104.9">0</text>
<text x="244.7" y="103.5">R535</text>
<text x="323" y="104.9">22</text>
<text x="329.8" y="103.5">R523</text>
<text x="378.2" y="106.1">CONN_5x1</text>
<text x="378.3" y="104.2">P513</text>
<text x="83.4" y="108.7">0</text>
<text x="222" y="112.8">P511</text>
<text x="323" y="110">22</text>
<text x="329.8" y="108.5">R524</text>
<text x="220" y="114.7">CONN_4x1</text>
<text x="33.3" y="144">CONN_5x1</text>
<text x="35.3" y="142">P502</text>
<text x="214.4" y="140.4">CONN_3x1</text>
<text x="214.5" y="138.4">P508</text>
<text x="73.3" y="145.4">R506</text>
<text x="82.1" y="146.8">0</text>
<text x="214.5" y="149.9">P509</text>
<text x="323" y="146.8">22</text>
<text x="329.8" y="145.4">R526</text>
<text x="73.3" y="150.5">R507</text>
<text x="73.3" y="155.5">R508</text>
<text x="82.1" y="151.9">0</text>
<text x="214.4" y="151.8">CONN_3x1</text>
<text x="323" y="151.9">22</text>
<text x="329.8" y="155.5">R528</text>
<text x="329.8" y="150.5">R527</text>
<text x="378.2" y="153.1">CONN_5x1</text>
<text x="378.3" y="151.1">P514</text>
<text x="82.1" y="157">0</text>
<text x="323" y="157">22</text>
<text x="141.8" y="169.4">R533</text>
<text x="143.2" y="171.8">1</text>
<text x="155.3" y="184.7">C501</text>
<text x="162.9" y="184.7">C502</text>
<text x="170.5" y="184.7">C503</text>
<text x="246" y="182.2">R544</text>
<text x="254.5" y="183.7">22</text>
<text x="34.1" y="190.3">P501</text>
<text x="155.5" y="191.2">50V</text>
<text x="155.6" y="189.4">100p</text>
<text x="163.1" y="189.4">22u</text>
<text x="163.2" y="191.2">10V</text>
<text x="170.8" y="191.2">50V</text>
<text x="170.8" y="189.4">100n</text>
<text x="246" y="189.8">R545</text>
<text x="246" y="188.5">R551</text>
<text x="254.5" y="191.3">22</text>
<text x="254.5" y="187">22</text>
<text x="32" y="192.2">CONN_5x1</text>
<text x="72" y="193.6">R502</text>
<text x="80.9" y="195.1">0</text>
<text x="155.5" y="193">NP0</text>
<text x="163.1" y="193">X5R</text>
<text x="170.7" y="193">X7R</text>
<text x="170.9" y="194.8">0603</text>
<text x="193.9" y="197.4">R501</text>
<text x="194.7" y="195.1">1K</text>
<text x="246" y="197.4">R547</text>
<text x="246" y="196.1">R550</text>
<text x="254.5" y="194.6">22</text>
<text x="323" y="196.4">22</text>
<text x="329.8" y="194.9">R530</text>
<text x="72" y="198.7">R503</text>
<text x="72" y="203.8">R504</text>
<text x="80.9" y="200.2">0</text>
<text x="204.8" y="200">C504</text>
<text x="246" y="203.7">R548</text>
<text x="254.5" y="198.9">22</text>
<text x="254.5" y="202.2">22</text>
<text x="323" y="201.4">22</text>
<text x="329.8" y="200">R531</text>
<text x="378.2" y="202.6">CONN_5x1</text>
<text x="378.3" y="200.7">P515</text>
<text x="80.9" y="205.2">0</text>
<text x="204.9" y="204.7">1n</text>
<text x="205" y="208.2">X7R</text>
<text x="205.1" y="206.5">50V</text>
<text x="246" y="205.1">R546</text>
<text x="254.5" y="206.5">22</text>
<text x="254.5" y="209.9">22</text>
<text x="323" y="206.5">22</text>
<text x="329.8" y="205.1">R532</text>
<text x="205.2" y="210">0603</text>
<text x="246" y="211.3">R549</text>
<text x="289.4" y="271.1">TP502</text>
</g>
</svg>
